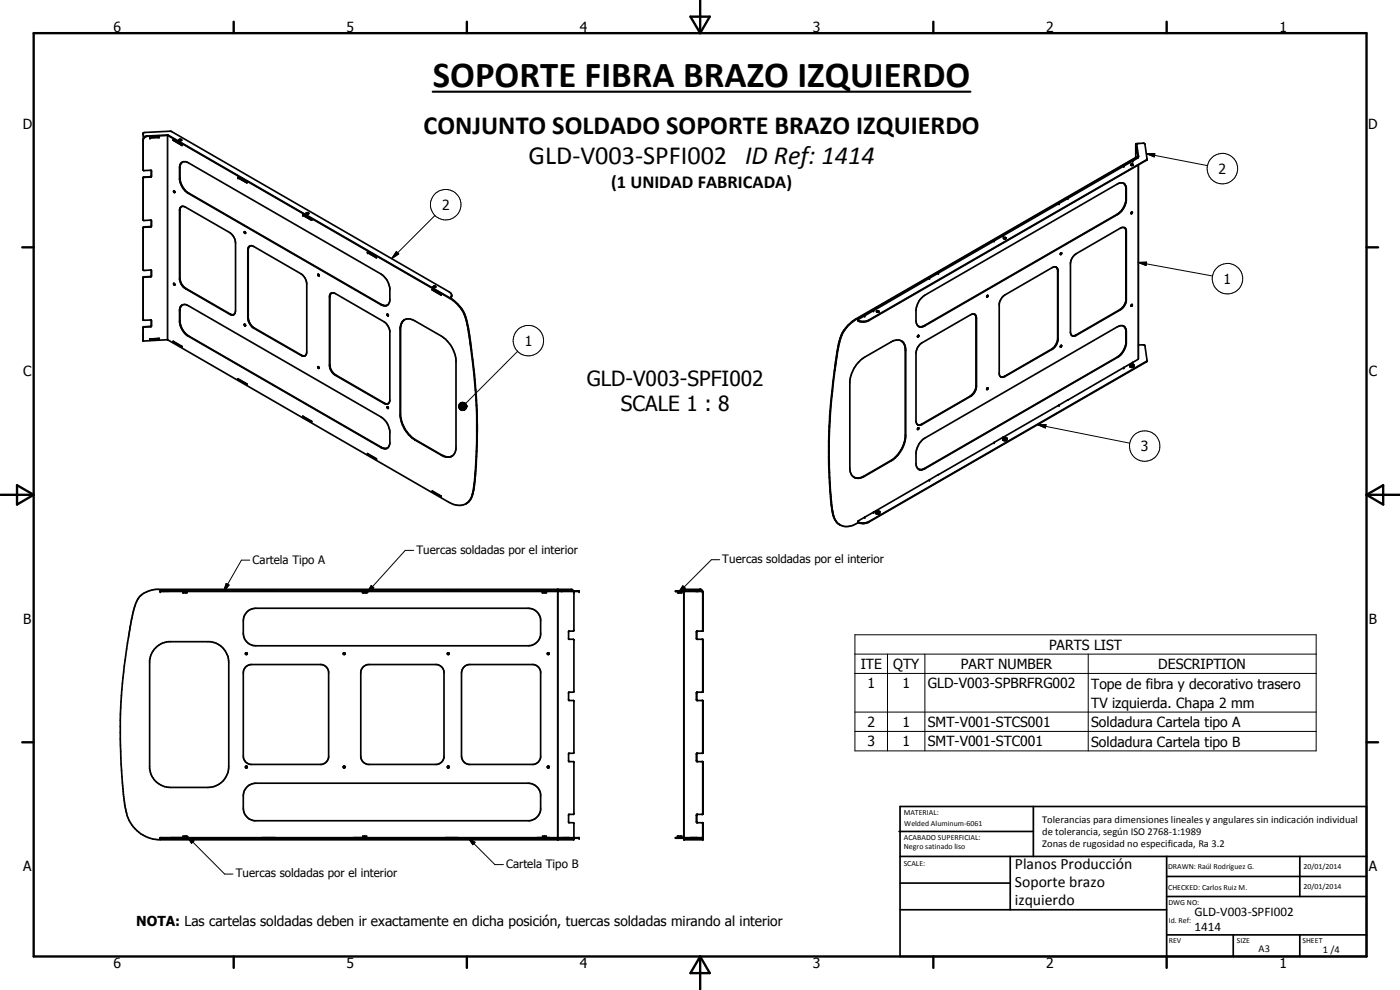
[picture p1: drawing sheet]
<svg xmlns="http://www.w3.org/2000/svg" width="420mm" height="297mm" viewBox="0 0 420 297" stroke-linecap="round" stroke-linejoin="round" font-family="sans-serif">
<g fill="none" stroke="#000" stroke-width=".51">
<path d="M42.9 40l.2 1.1h.2M42.9 40l.5-.2 8.1-.3 83.3 48.1a1.12 1.12 0 0 1 .4 1.9M42.9 40l.3 1.3M43 51v-9.3l.1-.4 .9-.5 6.5-.2 84.7 48.9a11.7 11.7 0 0 1 5.4 9.1l.8 5.5a166.2 166.2 0 0 1 1.4 37.2l-.4 4.5-.5 2.4M43 51l.1 .2 2.3-.1M43 42l.2-.6 .8-.5 6.4-.3 84.7 49a11.3 11.3 0 0 1 5.4 9.1l1.8 13.8 .8 12.2-.2 12.2-.5 7.6-.6 3.8M45.3 41.2l2.5-.1v.2h-.3M45.4 53l-2.4 .3v12.7M45.4 51.1v.1M45.4 51.2v1.8M45.4 53l-2.2 .2-.2 .3M47.4 41.1h.1"/>
<path d="M47.5 41.1h.3M47.5 41.1l-2.5 .1v.2l2.5-.1M47.5 41.1v.2M52 42l2.6 1.6zM52 42.1h.1M52.2 57.3l.3 .4M52.2 57.3l-.1 .4h.4M53.8 42.1a.32 .32 0 0 1 .3-.3 .32 .32 0 0 1 .3 .4h-.4M53.8 42.1l.2 .1M53.8 42.1h.7M53.9 42.1v.1M54 42.1h-.1"/>
<path d="M54 42.1l.3 .1M54.5 48.8l-.5 1.2v3.4a5.8 5.8 0 0 0 2.7 4.6l57.8 33.4 1.2 .3M54.6 48.8l1-.3 .9 .4 57.8 33.3a5.9 5.9 0 0 1 2.7 4.2v3.9l-.7 1.2M54.7 48.6l-.5 .5-.3 .9v3.8a5.9 5.9 0 0 0 2.6 4.2l57.8 33.4 1.3 .4 .4-.1M71.4 53.2l2.7 1.7zM320.5 59.5h.1M320.5 59.5l-22.1 12.8M337.2 55l.4 .4 .3 .9v3.8a5.9 5.9 0 0 1-2.7 4.2l-57.8 33.4-.9 .3M337.4 55.1l-1.1-.2-.9 .3-57.8 33.4a6.2 6.2 0 0 0-2.7 4.5l.1 3.8 .6 1M337.6 55.2l.4 1.2v3.8a5.8 5.8 0 0 1-2.6 4.2l-58.1 33.5-1.3 .2-.4-.2M339.4 49.5l.1-.3 .5 .1 .1 .2M339.4 49.5h.7"/>
<path d="M339.5 49.6h.1M339.5 49.6h.4M339.9 49.6h.1M340.9 43.1l.3 .1M340.9 43.1v4.1M340.9 43.1l.5 3.8-84.7 48.9-2.2 1.7a14.8 14.8 0 0 0-3.4 8.8l-1.1 8a173.5 173.5 0 0 0-1.2 27.4l.5 8.5 .7 4.4M341.1 44.3l.2 1.5M341.2 43.2l.5 4M341.2 43.2l1.9-.2 .5 .2 .6 4.8-83.7 48.3a3.6 3.6 0 0 1-3 0l.1-.5 4.6-2.6M341.2 45.6l-.2-1.4 .2 1.6M341.2 45.6h.1M341.2 45.6v.2"/>
<path d="M341.2 45.8h.1M341.3 45.8v.1M341.5 47.4l-21 12.1M341.7 46.9l-84.9 49a12.6 12.6 0 0 0-5.5 10l-.1 .8a216.5 216.5 0 0 0-2.4 25.9l.1 7.7 .3 7.4 .9 6.9M341.7 49.4v58.3M344.2 47.8l-83.4 48.2a3.4 3.4 0 0 1-3.3 .1M43 66h.1M43 66l2.4 .1 .1 1.8-.3 .2-2.1 .1-.1 .2M45.4 67.9l-2.4 .3v12.7l.2 .3h2.2M45.4 66.2v1.7M54.2 62.3l-.2 .8v20.4a3.9 3.9 0 0 0 1.8 3l13.2 7.7 1.2 .2M54.3 62.1l.6-.2 .8 .2 13.2 7.7a4.1 4.1 0 0 1 1.8 3.1v20.4a1.09 1.09 0 0 1-.5 1.1 1.09 1.09 0 0 1-1.3-.1l-13.2-7.7a4.1 4.1 0 0 1-1.8-2.7v-21z"/>
<path d="M54.5 62l-.2 .1M73.4 69.5l.3 .5M73.4 69.5v.4l.3 .1M74.7 74l.7-.3 .7 .3 14.2 8.1a3.8 3.8 0 0 1 1.8 3.1v20.4a1.08 1.08 0 0 1-.6 1.1 1.08 1.08 0 0 1-1.2-.1l-14.2-8.1a4.2 4.2 0 0 1-1.7-3.1v-20.4zM75 73.8l-.5 1.1v20.4l.2 1a3.6 3.6 0 0 0 1.6 2.1l14.2 8.2 1.1 .1M90.9 64.4l2.6 1.7zM91.9 63.9l.5-.1 .2 .3-.4 .2zM91.9 64.1h.7M92.1 64.2l.1-.1 .2 .1M110.3 75.6l2.7 1.5v.2zM298.4 72.3h.1M298.4 72.3l-36.2 20.9"/>
<path d="M301.2 71.5l.2-.3 .4 .1 .1 .2M301.2 71.5l.2 .2M301.2 71.5h.7M301.4 71.6h.1M301.4 71.5l.4 .1M301.4 71.5v.1M301.9 71.5l-.5 .2M318.3 76h.3l-.2 .4zM318.5 75.9l-.3 .4M322.3 76.7l13.9-8.2a1.06 1.06 0 0 1 1.2-.2 1.06 1.06 0 0 1 .6 .9v21a4 4 0 0 1-1.8 2.8l-13.2 7.6a1.07 1.07 0 0 1-1.7-.7v-21l.2-1zM337.5 68.3l.4 .8v21a4 4 0 0 1-1.8 2.8l-13.2 7.6-1 .3M339.6 63.7l.2 .1-.3 .3z"/>
<path d="M339.7 63.6l-.2 .5M43 95.9l.1 .2h2.3M45.4 82.9l-2.4 .3v12.7M45.4 81.2v1.7M45.4 96.1l-.1 1.8-2.3 .3v4.1M45.4 96.1l.1 1.7-.2 .2-2.1 .1-.2 .2M45.4 82.9l-2.4 .5M52.1 85.1a.24 .24 0 0 1 .3 .1 .24 .24 0 0 1-.1 .3zM52.2 85l.3 .5M54.3 91.8a1.69 1.69 0 0 1 2.2-.1l57.8 33.4a5.9 5.9 0 0 1 2.7 4.2v3.8a1.59 1.59 0 0 1-.9 1.5 1.59 1.59 0 0 1-1.8-.3l-57.8-33.4a5.8 5.8 0 0 1-2.6-4.2v-3.8zM54.7 91.5l-.6 1-.1 3.8a5.8 5.8 0 0 0 2.7 4.5l57.8 33.4 1.2 .4 .6-.2M73.3 97.3l.3 .1 .1 .3h-.3z"/>
<path d="M73.4 97.3l.3 .4M95.4 82.3l.1 .3 .3 .1M95.5 82.3h-.1M95.5 82.3h.1M95.5 82.3l.3 .4M99.1 88.2l.6-.3 1 .2 14.5 8.4a4.4 4.4 0 0 1 1.8 2.8v21l-.3 .6-.5 .3-1-.2-14.5-8.4a4 4 0 0 1-1.8-2.7v-21.1zM99.5 87.9l-.5 .9v21a4 4 0 0 0 1.8 2.7l14.5 8.4 .6 .3 .6-.1M116.3 94.3l.2 .4M116.3 91.6l-.4 .1M116.3 94.3l-.1 .2 .3 .3M116.3 91.5l-.2 .2M116.5 94.7h.1"/>
<path d="M116.5 94.7v.1M120.8 96.4a2.86 2.86 0 0 1 3.7-.1l7.9 4.5a9.7 9.7 0 0 1 4.5 7.2v26.5a2.57 2.57 0 0 1-1.3 2.4 2.57 2.57 0 0 1-2.7-.1l-8.4-4.8a9.8 9.8 0 0 1-4.4-7.2v-26.5zM121.4 95.9l-.7 .8-.5 1.6v26.5a9.8 9.8 0 0 0 4.4 7.1l8.8 5 1.6 .2 .7-.3M129.7 87l2.7 1.6M129.7 87h.1M129.8 86.9v.1M129.8 87l2.6 1.5M130 86.1l.1-.2h.4l.3 .1-.2 .2M130 86.1l.6 .1M130 86.1h.8M130.2 86.2h.4M135.5 88.7l-.4 .7"/>
<path d="M262.2 93.2h.1M263.1 93.6l.2-.3 .5 .3M263.1 93.6h.1M263.1 93.6l.3-.2 .4 .2M263.2 93.6h.1M263.2 93.6h.4M263.6 93.6h.1M263.8 93.6h-.6M275.6 97.9l.6 .1M292.6 94.4l-.6-.2-.7 .2-15.1 8.9a4.1 4.1 0 0 0-1.3 2.6v20.4l.5 1.1M292.6 94.4l.3 .7v21a4.1 4.1 0 0 1-1.7 2.8l-14.6 8.4-1 .2M292.6 94.4l.5 1.1v20.4a3.9 3.9 0 0 1-1.8 3l-14.6 8.5-.7 .2-.6-.2"/>
<path d="M296.4 88.6l-.3 .4M316.9 80.1l.5 .8v21.1a4.5 4.5 0 0 1-1.8 2.7l-14.1 8.2-1 .2M316.9 80.1l-1.1 .2-14.2 8.2a3.9 3.9 0 0 0-1.7 2.7v21l.6 1M316.9 80.1l.6 .9-.1 21.4a3.8 3.8 0 0 1-1.6 2.4l-14.2 8.1-1.1 .3M337.2 97.8l.4 .4 .3 .9v3.9a5.9 5.9 0 0 1-2.7 4.2l-57.8 33.3-.9 .4-.9-.1M339.7 91.4h.1M339.7 91.4l-.2 .4M339.8 91.4v.1M339.8 91.5l-.3 .3M42.9 100.5l.1 .3M43 102.3h.1M43 100.5l-.1 .2"/>
<path d="M43 102.3l7.4-.3 84.3 48.7a4.9 4.9 0 0 0 5.6 .1M47.4 101.6l.1 .1M47.8 101.6l-.3 .1M47.8 101.6h-.3M47.8 101.6l-2.8 .3 2.5-.2M52 102.4l2.6 1.5v.2zM52 102.6h.1M52 102.6l2.6 1.5M71.4 113.7l2.7 1.7zM71.4 113.8l2.7 1.5M95.5 110l.3 .5M95.5 110v.4l.3 .1"/>
<path d="M257.8 108.6l1.6-1.4 8-4.6a2.62 2.62 0 0 1 2.9-.4 2.62 2.62 0 0 1 1.5 2.4v26.6a9.7 9.7 0 0 1-4.4 7.1l-8 4.6a2.66 2.66 0 0 1-2.8 .4 2.66 2.66 0 0 1-1.6-2.5v-26.5a9.9 9.9 0 0 1 2.8-5.7zM270.5 102.3l.7 .7 .5 1.6v26.5a9.7 9.7 0 0 1-4.4 7.1l-8 4.6-.8 .5-1.5 .1M275.4 100.8l.3-.1-.1 .3-.2 .1zM275.6 100.6l-.2 .4M275.6 100.6h.1M296.4 116.4l-.3 .4M296.4 116.4v.4h-.2M296.4 116.4l-.2 .4M300.3 113l.2 .1M318.3 103.8h.3l-.2 .3zM318.5 103.6l-.3 .5M320.5 120h.1"/>
<path d="M321.7 100.7l.2 .1M339.1 109.6v.4l.4 .2M339.1 109.6l.4 .3M339.5 109.5l.4 .1zM339.5 109.9v.3M340.2 109.8v.4h-.7M340.2 109.8l-.7 .1M340.3 109.5l-.1 .5M340.3 109.5l-.4-.3-.7 .1-.1 .3M340.3 109.5l-.1 .3M341.5 107.8l-21 12.2M341.7 103.5h1.5l.4 .2 .6 4.5-.1 .3-83.3 48.1a3.5 3.5 0 0 1-3.2 .2"/>
<path d="M344.2 108.2l-83.7 48.4a3.2 3.2 0 0 1-3-.1M90.9 124.9l2.6 1.7zM90.9 125l2.6 1.5M110.3 136.1l2.7 1.7zM116.3 122l.2 .4M116.3 122l.2 .5M116.3 122l-.1 .3 .3 .2M116.5 122.4v.1M275.4 127.4l.1 .1M275.4 128.5l.3-.1-.1 .4h-.2zM275.6 128.4l-.2 .4M276.6 132.2l.7-.6 58.1-33.6a1.6 1.6 0 0 1 1.7-.2 1.6 1.6 0 0 1 .9 1.4v3.8a5.8 5.8 0 0 1-2.6 4.2l-57.8 33.4a1.62 1.62 0 0 1-1.9 .2 1.62 1.62 0 0 1-.8-1.7 8.4 8.4 0 0 1 .5-5.1z"/>
<path d="M298.4 132.8h.1M298.4 132.8l-40.8 23.5v.5M300.9 131.7l.1 .4M300.9 131.7l.5 .3M301 131.2h.1M301 132v.1M301 131.2l-2.6 1.6M301 132l.4 .2M301.4 131.6h.4M301.4 131.6h.1M301.4 132v.2M301.8 131.6h.1"/>
<path d="M301.9 132.2h.1M301.9 132.2h-.5M302 131.8v.4M302 131.8l-.6 .2M302.1 132.1l-.1 .1M302.2 131.5l-.2 .3M302.2 131.5l-.1 .6M302.2 131.5l-.5-.3-.6 .1-.2 .4M320.5 120l-19.5 11.2M129.7 147.5v-.2l2.7 1.7M129.7 147.5h.1M129.7 147.5l2.7 1.5"/>
<path d="M129.8 147.3v.2M129.8 147.5l2.6 1.5M141.8 148.3l-.6 1.4-1.3 1.4M141.9 148.2l-.5 1.4-.8 1M141.9 148.2l-.1 .1M250 154.6a4.4 4.4 0 0 0 7.3 2.4l.3-.2M250 154.6h.1M250.1 154.6l.9 1.9 1.1 1M256.3 143.2l.7 .2M262.8 153.7v.4l.5 .2M262.8 153.7l.5 .3M263.3 154v.3"/>
<path d="M263.6 153.5h-.4l.4 .2M263.6 153.5h.1M263.6 153.5v.1M263.6 153.6v.1M263.7 154.2h.1M263.7 154.2l-.4 .1M263.7 154.2h.2M263.9 153.8v.4M263.9 153.8l-.6 .2M264.1 153.5l-.2 .3M264.1 153.5l-.2 .7M264.1 153.5l-.5-.3-.6 .1-.2 .4"/>
<path d="M48.1 177.3h125.7v.2h-125.7zM51.2 177.3h3.7M54.9 177.5v.4h1.2v-.4h-.3M55 177.5v.4M55.1 177.5h.1M55.5 177.5h-.6M55.7 177.5v.4M55.9 177.5h.1M56 177.5h.1M78.7 177.3h3.8M106.2 177.3h3.7M108.8 177.5v.4h1.3v-.4h-.3"/>
<path d="M108.9 177.5h.7M109.1 177.5v.4M109.8 177.5v.4M133.7 177.3h3.7M161.2 177.3h3.7M162.8 177.5v.4h1.2v-.4h-.4M162.8 177.5h.6M162.9 177.5v.4M163 177.5h.1M163.5 177.5v.4M163.7 177.5h.1M163.9 177.5h.1"/>
<path d="M169.1 177.3h1.6M170.6 177.2v.1M172 177.3l-.4-.5h-124.8a6.7 6.7 0 0 0-6.6 5.8l-1.2 6a198.7 198.7 0 0 0-2.9 27.5 188.8 188.8 0 0 0 .9 21.4 21.4 21.4 0 0 0 2.6 10 10.5 10.5 0 0 0 8.5 4.5h124.1M172.1 177.5l.1 11.7-1.5 .2M202.7 177.3h7.9v.2h-7.9zM203.4 177.5v.4h1.2v-.4h-.1M203.4 177.5h.9M203.6 177.5h.1M203.8 177.5v.4M204.5 177.5l-.1 .4M205.2 177.3v-.5h5.1l.7 .8v11.6l-.1 .2h-1.8M205.2 177.5v73.8"/>
<path d="M207.2 177.3h1.9M207.3 177.2v.1M210.1 176.8l.4 .2 .4 .8v11.5M46.7 194.4l2.1-1.4 1.7-.5h12.5a6.3 6.3 0 0 1 5.7 6.3v31.2a6.2 6.2 0 0 1-6.3 6.3h-11.3a6.3 6.3 0 0 1-6.2-5.7v-32.4l.7-2.4zM73.7 195.9h.4l.1 .4a.29 .29 0 0 1-.4 .1 .29 .29 0 0 1-.1-.5zM74.3 183.4l.7-.5 1.8-.4h81.7a3.8 3.8 0 0 1 3.8 3.3v4.7a3.8 3.8 0 0 1-3.8 3.3h-81.7a3.7 3.7 0 0 1-3.8-3.8l.1-4.7 .3-.8zM103 196a.29 .29 0 0 1 .5-.1 .29 .29 0 0 1 0 .5 .29 .29 0 0 1-.5-.1zM134.4 195.9a.29 .29 0 0 1 .4 .1 .29 .29 0 0 1-.1 .4 .29 .29 0 0 1-.4-.1zM170.7 189.4v2.4l1.5 .2v15.5l-1.6 .3 .1 2.3 1.5 .2v15.5l-1.6 .4 .1 2.2 1.5 .2v15.6l-.1 .1h-1.4M170.7 189.4h.1M209.1 189.4v2.4h1.8v.2l-.1 15.6M209.1 189.4h.1"/>
<path d="M209.2 189.4v2.4M210.7 191.8l.3 .2v15.5l-.1 .2M210.8 189.3l-.1 .1M210.9 189.3h-.1M73.6 200.2l1.6-.8h21.3a2.54 2.54 0 0 1 2.1 2.1v25.7a2.55 2.55 0 0 1-2.1 2.2h-21.3a2.47 2.47 0 0 1-2.2-2.5v-25l.1-.7zM108.9 200.2l1.5-.8h20.7a2.54 2.54 0 0 1 2.2 2.1v25.7a2.55 2.55 0 0 1-2.2 2.2h-20.7a2.53 2.53 0 0 1-2.1-2.2v-25.7zM139.1 200.2l.5-.4 1.1-.4h19.4a2.54 2.54 0 0 1 2.2 2.1v25.7a2.55 2.55 0 0 1-2.2 2.2h-19.4a2.57 2.57 0 0 1-2.2-2.5v-25zM209.1 207.8h-.1M209.2 210.2l1.8 .1v15.5l-.3 .2M209.2 207.7v2.4M210.8 210.2l.1 15.6v.2l-1.8 .1v2.3M210.8 207.6l-.1 .1"/>
<path d="M210.9 207.7h-1.8l-.1 2.2 .3 .3M73.7 229.9l.5 .1-.1 .4h-.4zM74 236.3l1-.8 1.8-.5h81.7a3.8 3.8 0 0 1 3.8 3.3v4.7a3.9 3.9 0 0 1-3.3 3.3h-82.7a3.8 3.8 0 0 1-3.3-3.8l.1-4.2 .3-1.3zM103 230a.29 .29 0 0 1 .5-.1 .29 .29 0 0 1 0 .5 .29 .29 0 0 1-.5-.1zM134.3 230a.29 .29 0 0 1 .4-.1 .29 .29 0 0 1 0 .5 .29 .29 0 0 1-.4-.1zM209.1 228.4v.1M209.1 228.5l1.9 .1v15.6l-.1 .1h-1.8M209.2 226l-.1 2.3 .2 .2M210.8 228.5v15.8M48.1 251.3h125.7v.2h-125.7zM54.9 251.3v-.4h1.2v.4M54.9 251.2l.5 .1"/>
<path d="M55.1 251.2v.1M55.5 250.9v.4M55.9 251.2v.1M56 251.2v.1M56.1 251.2l-.4 .1M108.9 251.2l.4 .1M108.9 251.3v-.4h1.1v.4M109 251.2v.1M109.1 251.2v.1M109.4 250.9v.4M109.8 251.2v.1M109.9 251.2v.1"/>
<path d="M110 251.2l-.5 .1M162.8 251.3v-.4h1.1v.4M162.8 251.2l.5 .1M163 251.2v.1M163.4 250.9v.4M163.7 251.2v.1M163.8 251.2v.1M163.9 251.2l-.4 .1M170.7 244.4v2.4l1.5 .2v4.3M170.7 244.3v.1M172.2 251.9v.1M172.2 251.5v.4"/>
<path d="M202.7 251.3h7.9v.2h-7.9zM203.3 251.3v-.4h1.3v.3l-.2 .1M203.4 251.3h.8M203.7 250.9l-.1 .4M204.3 250.9v.4M205.2 251.5v.5h5.7M209.1 244.4v2.4M209.1 246.8h.1M209.1 246.8h.2M209.1 244.3v.1M209.2 246.8h1.7l.1 .2-.1 5M209.2 244.3v2.5"/>
<path d="M210.7 246.8l.1 .1M210.8 246.9h.1M210.9 246.9v5M210.9 251.9v.1M269.8 249.5h40.3M270.1 242h140v45h-140zM270.1 257h140M303.2 257v16M310.1 242v15M350.1 257v30M390.1 257v12M270.1 265h33.1"/>
<path d="M270.1 273h80M350.1 269h60M350.1 263h60M350.1 280.5h60M370.1 280.5v6.5M390.1 280.5v6.5"/>
<circle cx="296.3" cy="88.9" r=".21"/>
<circle cx="164.6" cy="196.1" r=".28"/>
<circle cx="164.5" cy="230.1" r=".29"/>
</g>
<g fill="none" stroke="#000" stroke-width=".35">
<path d="M42.9 40v.2M43 41.9v.1M43 50.9v.1M43 53.3v.2M43.1 40.9v.2M43.2 53.1v.1M44.2 40.8v.1M45.2 53v.1M45.3 41.2l-.3 .2M45.4 52.8l.1 .1M45.5 51.2v.1M50.2 40.5v61.4"/>
<path d="M50.5 40.6l-.1 61.4M54 50.3l-.1 .1M54 53.4l-.1 .1M56.7 58h-.2M337.9 56.6l.1 .1M337.9 59.7l.1 .1M340.9 43.3h.3M341 44.2l.1 .1M341.4 46.9l.2 .5M341.5 47.4h.1M341.6 49.5v58.3M341.7 46.8l-.2 .1"/>
<path d="M341.7 47.2l-.1 .2M344.1 47.9v.1M43 65.8v.2M43 68.3v.1M43.2 68.1v.1M45.2 68v.1M45.4 67.8l.1 .1M45.5 66.2v.1M54 63.1l-.1 .1M74.5 74.9l-.1 .1M335.2 64.3l.2 .1M337.9 69.4l.1 .1"/>
<path d="M43 80.8v.1M43 83.3v.1M43 95.8v.1M43 98.3h.1M43.2 83.1v.1M43.2 98v.1M45.2 97.9v.1M45.2 83v.1M45.4 97.7l.1 .1M45.4 82.7l.1 .1M45.5 81.2h.1M45.5 96.1v.1"/>
<path d="M54 93.2l-.1 .1M54 96.3h-.1M54 83.5l-.1 .1M55.8 86.5l-.1 .1M69 94.2l-.1 .1M74.5 95.3l-.1 .1M76.3 98.4l-.2 .1M99 89l-.1 .1M114.5 91.4h-.2M120.2 98.7l-.1 .1M135.2 89.5l-.1 .1M135.2 89.3v.2"/>
<path d="M138.5 92.6l-.1 .1M253.4 98.9l.1 .1M256.7 95.8l.1 .1M257.8 96.3v.1M260.8 96v.2M277.4 97.7h.2M292.9 95.4l.2 .1M317.4 81.2l.1 .1M336.1 92.9l.1 .1M337.9 99.5l.1 .1M337.9 89.8l.1 .1M42.9 100.5v.2"/>
<path d="M43 102.1v.1M45.3 101.7l-.3 .2M56.7 100.8l-.2 .1M90.5 106.6h-.2M99 109.5h-.1M100.8 112.5l-.1 .1M271.7 105.1l.1 .1M291.2 118.9h.1M292.9 115.8l.2 .1M301.5 112.9h.1M315.6 104.7l.2 .1M317.4 101.6l.1 .1"/>
<path d="M322.9 100.5l.1 .1M335.2 107.2h.2M337.9 102.6l.1 .1M341.5 107.8h.1M341.7 107.7l-.1 .1M344.1 108.4v.1M114.5 134.2l-.2 .1M115.3 120.9l-.1 .1M120.2 124.2l-.1 .1M124.6 131.9l-.1 .1M132.6 136.5l-.2 .1M267.3 138.2l.1 .1"/>
<path d="M271.7 130.6l.1 .1M276.6 127.3l.1 .1M257.8 156.7v.2M259.3 142.8l.1 .1M260.8 156.5v.1M277.4 140.5l.2 .1M48.1 177.3v.2M50.5 177.3v.2M167.3 176.8v.5M167.3 177.5v73.8M167.5 176.8v.5M167.5 177.5v73.8"/>
<path d="M168.4 177.3v.2M168.8 177.3v.2M173.7 177.3v.2M202.9 177.3v.2M205.3 176.8v.5M205.3 177.5v73.8M208.8 177.3v.2M209.5 177.3v.2M210.5 177.3v.2M210.9 178.1h.1M209 191.6h.1M209 189.6h.1"/>
<path d="M210.9 192.1h.1M210.9 189.1h.1M209 209.9h.1M209 207.9h.1M210.9 207.4h.1M210.9 210.4h.1M209 228.3h.1M209 226.2h.1M210.9 228.8h.1M210.9 225.8h.1M48.1 251.3v.2M50.5 251.3v.2"/>
<path d="M167.3 251.5v.5M167.5 251.5v.5M168.4 251.3v.2M168.8 251.3v.2M173.7 251.3v.2M202.9 251.3v.2M205.3 251.5v.5M208.8 251.3v.2M209 246.6h.1M209 244.6h.1M209.5 251.3v.2M210.5 251.3v.2"/>
<path d="M210.9 247.1h.1M210.9 244.1h.1M210.9 251.8h.1"/>
</g>
<g fill="#000">
<circle cx="45" cy="41.2" r=".25"/>
<circle cx="45" cy="41.4" r=".25"/>
<circle cx="71.4" cy="53.3" r=".25"/>
<circle cx="320.5" cy="59.5" r=".25"/>
<circle cx="337.3" cy="49.8" r=".25"/>
<circle cx="339.9" cy="48.3" r=".25"/>
<circle cx="340.9" cy="43.1" r=".25"/>
<circle cx="341" cy="44.2" r=".25"/>
<circle cx="341.1" cy="44.3" r=".25"/>
<circle cx="341.1" cy="44.3" r=".18"/>
<circle cx="90.9" cy="64.6" r=".25"/>
<circle cx="110.3" cy="75.8" r=".25"/>
<circle cx="298.4" cy="72.3" r=".25"/>
<circle cx="301" cy="70.7" r=".25"/>
<circle cx="317.8" cy="61" r=".25"/>
<circle cx="43" cy="95.8" r=".25"/>
<circle cx="259.5" cy="94.7" r=".25"/>
<circle cx="262.2" cy="93.2" r=".25"/>
<circle cx="278.9" cy="83.5" r=".25"/>
<circle cx="281.6" cy="82" r=".25"/>
<circle cx="43" cy="102.1" r=".25"/>
<circle cx="45" cy="101.9" r=".25"/>
<circle cx="45" cy="101.7" r=".25"/>
<circle cx="45.3" cy="101.7" r=".25"/>
<circle cx="71.4" cy="113.8" r=".25"/>
<circle cx="337.3" cy="110.3" r=".25"/>
<circle cx="339.9" cy="108.8" r=".25"/>
<circle cx="90.9" cy="125" r=".25"/>
<circle cx="110.3" cy="136.3" r=".25"/>
<circle cx="298.4" cy="132.8" r=".25"/>
<circle cx="317.8" cy="121.5" r=".25"/>
<circle cx="259.5" cy="155.2" r=".25"/>
<circle cx="262.2" cy="153.7" r=".25"/>
<circle cx="278.9" cy="144" r=".25"/>
<circle cx="48.1" cy="177.5" r=".25"/>
<circle cx="48.1" cy="177.3" r=".25"/>
<circle cx="173.8" cy="177.5" r=".25"/>
<circle cx="173.8" cy="177.3" r=".25"/>
<circle cx="48.1" cy="251.5" r=".25"/>
<circle cx="48.1" cy="251.3" r=".25"/>
<circle cx="51.2" cy="251.3" r=".25"/>
<circle cx="78.7" cy="251.3" r=".25"/>
<circle cx="82.5" cy="251.3" r=".25"/>
<circle cx="106.2" cy="251.3" r=".25"/>
<circle cx="133.7" cy="251.3" r=".25"/>
<circle cx="137.4" cy="251.3" r=".25"/>
<circle cx="161.2" cy="251.3" r=".25"/>
<circle cx="164.9" cy="251.3" r=".25"/>
<circle cx="169.1" cy="251.3" r=".25"/>
<circle cx="170.6" cy="251.3" r=".25"/>
<circle cx="170.7" cy="251.3" r=".25"/>
<circle cx="173.8" cy="251.5" r=".25"/>
<circle cx="173.8" cy="251.3" r=".25"/>
<circle cx="207.2" cy="251.3" r=".25"/>
<circle cx="207.3" cy="251.3" r=".25"/>
<circle cx="209.1" cy="251.3" r=".25"/>
</g>
<g fill="none" stroke="#000" stroke-width=".71">
<path d="M10.1 9.9h400v277.1h-400zM70.1 6.5v3.4M140.1 6.5v3.4M207.2 5h5.8l-2.9 4.9zM210.1 0v9.9M280.1 6.5v3.4M350.1 6.5v3.4M6.7 74.2h3.4M410.1 74.2h3.5M.1 148.5h10M5.1 145.6l5 2.9-5 2.9zM410.1 148.5h10"/>
<path d="M410.1 148.5l5-2.9v5.8zM6.7 222.7h3.4M410.1 222.7h3.5M70.1 287v3.4M140.1 287v3.4M210.1 287v10M210.1 287l2.9 5h-5.8zM280.1 287v3.4M350.1 287v3.4"/>
</g>
<g fill="none" stroke="#000" stroke-width=".3">
<path d="M344 46.1h2.6l-.2 1zM344 46.1l18.4 3.6M118.9 75.5l.8 .7-2.2 1.4zM130.5 64.6l-13 13M341.6 78.7h2.5l-.2 1zM341.6 78.7l22.3 4.1M155.4 105.4l-15.7 15.7M137.6 121.8l2.5 .1-2.5 .2zM137.6 122.1l2.5-.2-2.4 .4zM137.6 121.9h2.5M137.7 121.5l2.4 .4-2.5-.1zM137.7 122.3l2.4-.4-2.3 .7z"/>
<path d="M137.8 121.3l2.3 .6-2.4-.4zM137.8 122.6l2.3-.7-2.1 .9zM138 121.1l.1-.2 2 1zM138 121.1l2.1 .8-2.3-.6zM138 122.8l2.1-.9-2 1.1zM138.1 120.9l.3-.1 1.7 1.1zM138.1 123l2-1.1-1.7 1.2zM138.4 120.8l.2-.1 1.5 1.2zM138.4 123.1l1.7-1.2-1.5 1.3zM138.6 120.7h.3l1.2 1.2zM138.6 123.2l1.5-1.3-1.2 1.3zM138.9 120.7h.3l.9 1.2z"/>
<path d="M139.2 120.7l.9 1.2zM139.4 120.8l.7 1.1zM139.6 121l.5 .9zM139.9 121.2l.2 .7zM140 121.4l.1 .5zM140.1 121.9l-.9 1.2-.3 .1zM140.1 121.9l-.7 1.2h-.2zM140.1 121.9l-.7 1.2zM140.1 121.9l-.5 1zM140.1 121.9l-.2 .8zM140.1 121.9l-.1 .6zM140.1 121.9l-.1 .3z"/>
<path d="M311.4 127.4h2.5l-.2 1zM311.4 127.4l27.6 5.6M67.9 175l.8 .6-1.6 1.9zM75 168.1h-2.5l-5.4 9.4M111.4 175.7l.8 .7-2.1 1.5zM124.2 165.1h-2.6l-11.5 12.8M204.9 175.8l.7 .7-2.1 1.4zM216 167.9h-2.5l-10 10M256.6 190.5h138.4v34.8h-138.4zM256.6 196.3h138.4M266.3 196.3v29M277.6 196.3v29"/>
<path d="M326.6 196.3v29M256.6 202.1h138.4M256.6 213.7h138.4M256.6 219.5h138.4M56.1 250.9l2.1 1.4-.7 .7zM56.1 250.9l11.3 11.4h2.5M140.5 251.3l2.1 1.4-.7 .7zM140.5 251.3l8 8.1h2.6"/>
<circle cx="366.9" cy="50.6" r="4.6"/>
<circle cx="133.8" cy="61.4" r="4.6"/>
<circle cx="368.4" cy="83.6" r="4.6"/>
<circle cx="158.5" cy="102.2" r="4.6"/>
<circle cx="343.5" cy="133.8" r="4.6"/>
</g>
<path d="M129.9 27.5h161.3" fill="none" stroke="#000" stroke-width=".63"/>
<g fill="#000">
<path d="M344 46.1h2.6l-.2 1zM118.9 75.5l.8 .7-2.2 1.4zM341.6 78.7h2.5l-.2 1zM140 121.4l.1 .5zM139.9 121.2l.2 .7zM139.6 121l.5 .9zM139.4 120.8l.7 1.1zM139.2 120.7l.9 1.2zM138.9 120.7h.3l.9 1.2zM138.6 120.7h.3l1.2 1.2zM138.4 120.8l.2-.1 1.5 1.2zM138.1 120.9l.3-.1 1.7 1.1z"/>
<path d="M138 121.1l.1-.2 2 1zM138 121.1l2.1 .8-2.3-.6zM137.8 121.3l2.3 .6-2.4-.4zM137.7 122.3l2.4-.4-2.3 .7zM137.8 122.6l2.3-.7-2.1 .9zM138 122.8l2.1-.9-2 1.1zM138.1 123l2-1.1-1.7 1.2zM138.4 123.1l1.7-1.2-1.5 1.3zM138.6 123.2l1.5-1.3-1.2 1.3zM140.1 121.9l-.9 1.2-.3 .1zM140.1 121.9l-.7 1.2h-.2zM140.1 121.9l-.7 1.2z"/>
<path d="M140.1 121.9l-.5 1zM140.1 121.9l-.2 .8zM140.1 121.9l-.1 .6zM140.1 121.9l-.1 .3zM311.4 127.4h2.5l-.2 1zM67.9 175l.8 .6-1.6 1.9zM111.4 175.7l.8 .7-2.1 1.5zM204.9 175.8l.7 .7-2.1 1.4zM56.1 250.9l2.1 1.4-.7 .7zM140.5 251.3l2.1 1.4-.7 .7z"/>
</g>
<path d="M137.6 121.7h2.5" fill="none" stroke="#000" stroke-width=".38"/>
<path d="M137.6 122.1h2.5" fill="none" stroke="#000" stroke-width=".42"/>
<text font-size="11" x="129.9" y="26">SOPORTE FIBRA BRAZO IZQUIERDO</text>
<g font-size="7.9">
<text x="127.1" y="40.2">CONJUNTO SOLDADO SOPORTE BRAZO IZQUIERDO</text>
<text x="158.6" y="49.2">GLD-V003-SPFI002 ID Ref: 1414</text>
</g>
<g font-size="6.3">
<text x="176.1" y="115.8">GLD-V003-SPFI002</text>
<text x="186.3" y="123.3">SCALE 1 : 8</text>
</g>
<text font-size="5.5" x="183.4" y="56.3">(1 UNIDAD FABRICADA)</text>
<g font-size="4.7">
<text x="304.6" y="260.8">Planos Producción</text>
<text x="304.6" y="266.2">Soporte brazo</text>
<text x="304.6" y="271.6">izquierdo</text>
</g>
<g font-size="4.2">
<text x="34" y="9.6">6</text>
<text x="104" y="9.6">5</text>
<text x="174" y="9.6">4</text>
<text x="244" y="9.6">3</text>
<text x="314" y="9.6">2</text>
<text x="384" y="9.6">1</text>
<text x="6.8" y="38.7">D</text>
<text x="410.6" y="38.7">D</text>
<text x="365.7" y="52.2">2</text>
<text x="132.7" y="63">2</text>
<text x="367.2" y="85.2">1</text>
<text x="157.5" y="103.8">1</text>
<text x="7" y="112.9">C</text>
<text x="410.8" y="112.9">C</text>
<text x="342.4" y="135.4">3</text>
<text x="7" y="187.1">B</text>
<text x="410.8" y="187.1">B</text>
<text x="314.8" y="194.9">PARTS LIST</text>
<text x="258.3" y="200.7">ITE</text>
<text x="268" y="200.7">QTY</text>
<text x="288.4" y="200.7">PART NUMBER</text>
<text x="347.6" y="200.7">DESCRIPTION</text>
<text x="260.3" y="206.5">1</text>
<text x="270.8" y="206.5">1</text>
<text x="278.5" y="206.5">GLD-V003-SPBRFRG002</text>
<text x="327.5" y="206.6">Tope de fibra y decorativo trasero</text>
<text x="327.5" y="212.4">TV izquierda. Chapa 2 mm</text>
<text x="260.3" y="218.1">2</text>
<text x="270.8" y="218.1">1</text>
<text x="278.5" y="218.1">SMT-V001-STCS001</text>
<text x="327.5" y="218.2">Soldadura Cartela tipo A</text>
<text x="260.3" y="223.9">3</text>
<text x="270.8" y="223.9">1</text>
<text x="278.5" y="223.9">SMT-V001-STC001</text>
<text x="327.5" y="224">Soldadura Cartela tipo B</text>
<text x="7" y="261.4">A</text>
<text x="410.8" y="261.4">A</text>
<text x="34" y="290.4">6</text>
<text x="104" y="290.4">5</text>
<text x="174" y="290.4">4</text>
<text x="244" y="290.4">3</text>
<text x="314" y="290.4">2</text>
<text x="384" y="290.4">1</text>
</g>
<text font-size="4.1" x="40.9" y="277.7">NOTA: Las cartelas soldadas deben ir exactamente en dicha posición, tuercas soldadas mirando al interior</text>
<g font-size="3.9">
<text x="358.5" y="275">GLD-V003-SPFI002</text>
<text x="358.5" y="279.4">1414</text>
</g>
<g font-size="3.5">
<text x="125" y="166.2">Tuercas soldadas por el interior</text>
<text x="75.8" y="169.1">Cartela Tipo A</text>
<text x="216.8" y="168.9">Tuercas soldadas por el interior</text>
<text x="70.7" y="263.2">Tuercas soldadas por el interior</text>
<text x="151.9" y="260.4">Cartela Tipo B</text>
</g>
<g font-size="3.1">
<text x="312.7" y="246.8">Tolerancias para dimensiones lineales y angulares sin indicación individual</text>
<text x="312.7" y="250.4">de tolerancia, según ISO 2768-1:1989</text>
<text x="312.7" y="254">Zonas de rugosidad no especificada, Ra 3.2</text>
<text x="377.7" y="285.6">A3</text>
<text x="397" y="285.9">1 /4</text>
</g>
<g font-size="2.4">
<text x="271.2" y="244.4">MATERIAL:</text>
<text x="271.3" y="252">ACABADO SUPERFICIAL:</text>
<text x="271.4" y="247.9">Welded Aluminum-6061</text>
<text x="271.3" y="254.6">Negro satinado liso</text>
<text x="271.2" y="259.7">SCALE:</text>
<text x="350.6" y="260.8">DRAWN: Raúl Rodríguez G.</text>
<text x="391.2" y="260.6">20/01/2014</text>
<text x="350.6" y="267">CHECKED: Carlos Ruiz M.</text>
<text x="391.2" y="266.7">20/01/2014</text>
<text x="350.6" y="271.4">DWG NO:</text>
<text x="350.8" y="276.9">Id. Ref:</text>
<text x="350.8" y="282.8">REV</text>
<text x="371.2" y="282.9">SIZE</text>
<text x="390.9" y="282.9">SHEET</text>
</g>
</svg>
